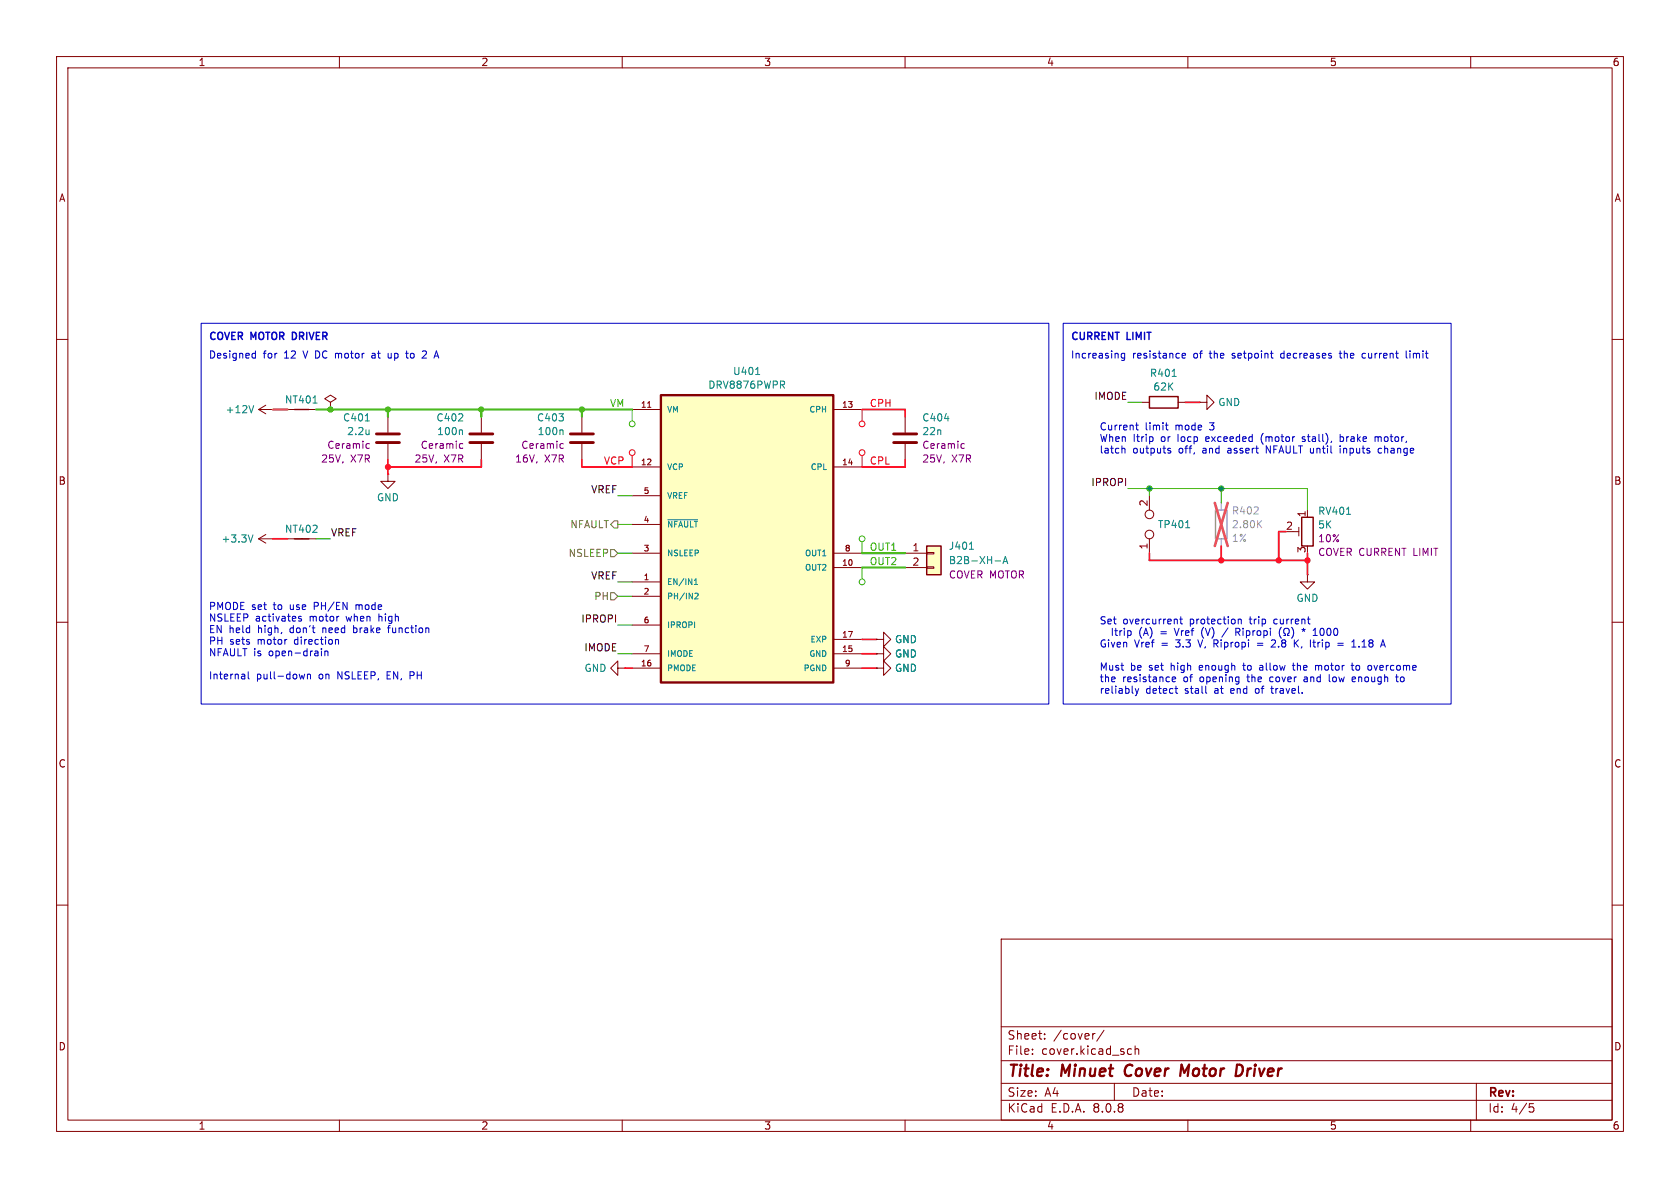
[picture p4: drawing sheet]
<svg xmlns="http://www.w3.org/2000/svg" width="297mm" height="210mm" viewBox="0 0 297 210" stroke-linecap="round" stroke-linejoin="round" font-family="sans-serif">
<g fill="none" stroke="#840000" stroke-width=".18">
<path d="M10 10h277v190h-277zM12 12h273v186h-273zM60 10v2M110 10v2M160 10v2M210 10v2M260 10v2M10 60h2M102.9 73.7v2.8M102.9 78.5v2.8M285 60h2M10 110h2"/>
<path d="M285 110h2M10 160h2M177 166h108v32h-108zM285 160h2M60 198v2M110 198v2M160 198v2M177 194.5h108M177 191.5h108M177 187.5h108M177 181.5h108M182.5 186.3v.1"/>
<path d="M182.5 185.5v.1M184.7 183.6v.1M184.7 182.8v.1M193.6 182.7l-.4 .1M195.2 182.1l-1.3 2M197 191.5v3M199.6 185.4l.4 .1M200 186.3l-.4 .1M200.7 185.5l.2-.1 .3 .1 .1 .9M200.7 184.9v1.5M210 198v2M260 198v2"/>
<path d="M261 191.5v6.5M270.4 195.1h.7M270.5 195.7h.4l.3 .3-.2 .5-.5 .1"/>
</g>
<path d="M199.1 188.5a1.27 1.27 0 0 0 0 1.6M210.2 188.2l-.8 1.4-.5-1.4-.3 2M219.2 188.2a1.11 1.11 0 0 1 0 1.9" fill="none" stroke="#840000" stroke-width=".4"/>
<path d="M100.8 78.2h4.1M100.8 76.7h4.1" fill="none" stroke="#840000" stroke-width=".51"/>
<path d="M99.4 76l.1 .2v.6" fill="none" stroke="#008484" stroke-width=".18"/>
<path d="M99.2 78.4l.4 .1M99.6 79.2l-.4 .1" fill="none" stroke="#840084" stroke-width=".18"/>
<path d="M116.8 69.9h30.5v50.8h-30.5z" fill="#ffffc2"/>
<path d="M116.8 69.9h30.5v50.8h-30.5z" fill="none" stroke="#840000" stroke-width=".41"/>
<g fill="none" stroke="#840000" stroke-width=".18">
<path d="M111.8 72.4h5M114.5 72h.6M147.3 72.4h5.1M160 73.7v2.8M160 78.5v2.8M45.7 95.3l1.3 .7M45.7 95.3h2.6M47 94.5l-1.3 .8M48.3 95.3h.1M111.8 82.6h5M111.8 97.8h5M111.8 92.7h5"/>
<path d="M111.8 87.6h5M147.3 82.6h5.1M147.3 97.8h5.1M203.2 87.6v2.6M203.2 95.3v2.5M111.8 102.9h5M111.8 115.6h5M111.8 118.1h5M111.8 105.4h5M111.8 110.5h5M147.3 115.6h5.1M147.3 118.1h5.1"/>
<path d="M147.3 113h5.1M147.3 100.3h5.1M154.9 113h1.3v-1.2l1.3 1.2-1.3 1.3v-1.3M154.9 113h.1M154.9 115.6h1.3v-1.3l1.3 1.3-1.3 1.2v-1.2M154.9 115.6h.1M154.9 118.1h1.3v-1.3l1.3 1.3-1.3 1.3v-1.3M154.9 118.1h.1"/>
<circle cx="203.2" cy="94.5" r=".76"/>
<circle cx="203.2" cy="90.9" r=".76"/>
</g>
<path d="M133.6 66.2h.7M138.3 68l.4 .6M138.6 67.4l.1 .2-.1 .4M167 74h.8M44.7 94.6l-.4 1.2M118.1 91.9h5.2M209.6 93.3h.7M122.7 103.3h.6M122.7 102.6l.3-.3v1M122.8 105l.4-.1 .2 .2-.6 .8h.6" fill="none" stroke="#008484" stroke-width=".18"/>
<path d="M158 78.2h4.1M158 76.7h4.1" fill="none" stroke="#840000" stroke-width=".51"/>
<path d="M170.1 78.4l.4 .1M170.5 79.2l-.4 .1" fill="none" stroke="#840084" stroke-width=".18"/>
<path d="M163.8 96.5h2.6v5.1h-2.6z" fill="#ffffc2"/>
<g fill="none" stroke="#840000" stroke-width=".18">
<path d="M45.7 72.4l1.3 .8M45.7 72.4h2.6M47 71.6l-1.3 .8M48.3 72.4h.1M50.8 72.4h5.1M58.4 71.1l1-.6-1-.6-1 .6 1 .6v1.3M58.4 72.4h.1M68.6 73.7v2.8M68.6 78.5v2.8M85.1 73.7v2.8M85.1 78.5v2.8M201.9 71.1h1.3"/>
<path d="M208.3 71.1h1.2M212.1 71.1h1.3v1.3l1.2-1.3-1.2-1.2v1.2M212.1 71.1h.1M50.8 95.3h5.1M68.6 83.8v1.3h1.2l-1.2 1.3-1.3-1.3h1.3M68.6 83.8h.1M160 97.8h3.8M163.8 97.7h1.3v.2h-1.3zM228.6 94h1M229.6 93.2v1.5M231.1 90.2v1.2M109.2 118.1v1.3l-1.3-1.3 1.3-1.3v1.3h1.3"/>
<path d="M110.5 118.1h.1M154.9 118.1h.1M154.9 115.6h.1M154.9 113h.1M160 100.3h3.8M163.8 100.2h1.3v.3h-1.3zM231.1 101.6v1.3h-1.2l1.2 1.2 1.3-1.2h-1.3M231.1 101.6h.1"/>
</g>
<path d="M52.1 72.4h2.5M203.2 70.1h5.1v2h-5.1zM52.1 95.3h2.5M163.8 96.5h2.6v5.1h-2.6zM230.1 91.4h2.1v5.1h-2.1z" fill="none" stroke="#840000" stroke-width=".25"/>
<path d="M44.9 71.7l-.5 1.3M55.3 71.2h.8M64.6 74.4h.7M65.2 76v.8M65.2 76.7v.1M81.6 76l.2 .2v.6M207.2 66.5h.7M171.4 97.1h.7M175.9 99.2h1M177.3 99.6l.4-1.2 .5 1.2M177.4 99.3h.6M238 90.9h.8" fill="none" stroke="#008484" stroke-width=".18"/>
<path d="M66.5 78.2h4.1M66.5 76.7h4.1M83.1 78.2h4M83.1 76.7h4" fill="none" stroke="#840000" stroke-width=".51"/>
<path d="M64.9 78.4l.4 .1M65.3 79.2l-.4 .1M81.5 78.4l.3 .1M81.8 79.2l-.3 .1" fill="none" stroke="#840084" stroke-width=".18"/>
<path d="M214.9 90.2h2v5.1h-2z" fill="none" stroke="#a1a1a1" stroke-width=".25"/>
<path d="M215.9 88.9v1.3M215.9 95.3v1.2M222.5 92.6l.6 .7M223.1 92l-.8 .7" fill="none" stroke="#a1a1a1" stroke-width=".18"/>
<path d="M214.8 88.9l2.2 7.6M217 88.9l-2.2 7.6" fill="none" stroke="#e65255" stroke-width=".46"/>
<g fill="none" stroke="#ff031a" stroke-width=".18">
<path d="M152.4 72.4v2M111.8 80.5v2.1M152.4 80.5v2.1"/>
<circle cx="152.4" cy="74.9" r=".51"/>
<circle cx="111.8" cy="80" r=".51"/>
<circle cx="152.4" cy="80" r=".51"/>
</g>
<g fill="none" stroke="#45b80e" stroke-width=".18">
<path d="M111.8 72.4v2M152.4 95.8v2M152.4 100.3v2.1"/>
<circle cx="111.8" cy="74.9" r=".51"/>
<circle cx="152.4" cy="95.3" r=".51"/>
<circle cx="152.4" cy="102.9" r=".51"/>
</g>
<path d="M107.9 92.7l.7-.6h.6v1.2h-.6zM107.9 97.2h.7l.6 .6-.6 .6h-.7zM107.9 104.8h.7l.6 .6-.6 .6h-.7z" fill="none" stroke="#848400" stroke-width=".18"/>
<g fill="none" stroke="#0000c2" stroke-width=".18">
<path d="M35.6 57.2h149.8v67.3h-149.8zM188 57.2h68.5v67.3h-68.5zM44.8 62.5h.4M45.2 63.2l-.4 .1M45.2 62v1.3M66.1 62.5h-.3M66.2 62.8h-.3l-.2 .2 .1 .2 .4 .1M68.6 63.1l.2 .2 .4-.1M71.7 62.5h.5M71.9 62v1.1M72.1 63.3h.1M74.8 62l.5 .1 .1 .3-.8 .9h.8"/>
<path d="M198.5 79.2l.4 .2v.7M198.8 62.5v1l-.2 .2h-.3M198.8 62.5h-.3l-.3 .2 .1 .5h.5M200.8 75.2h.4M200.9 74.7v1.1l.3 .2M203.8 77.3v.6M206 75.2h.5M206.2 74.7v1.1l.3 .2M206.5 79.3h.4M206.5 79.6l.5 .2-.1 .2-.3 .1M209 62.9l.6-.1-.1-.3h-.3l-.2 .1v.6h.5M223.1 77l-.1 .4 .1 .8"/>
<path d="M224.6 62.5h.5M225 63.3h.1M226.5 62.5l-.1 .2 .1 .5M230.2 78h.4M230.6 77.2l-.4 .2 .1 .2h.3M236.7 62.5h.5M236.9 78.8v.1M236.9 79.2v.9M236.9 77.3l.4-.1 .2 .1M236.9 76.8v1.2M236.9 62v1.1l.3 .2M237.5 77.9l-.2 .1h-.4"/>
<path d="M241.4 62.5h-.4l-.2 .2 .1 .5h.5M243.1 77.3l.4-.1 .1 .2M243.1 77.2v.8M243.6 77.4v.6M243.8 77.2l-.2 .2M243.9 79.2l-.3 .3v.3l.3 .3 .3-.1M248.6 62v1.1l.2 .2M249.3 62v.2M249.3 62.5v.8M223.9 80.1v-1.3l.7 1.3M43.2 119.2l.1 .8M43.3 120h-.1"/>
<path d="M43.3 119.5h-.1M43.9 118.8v1l.2 .2M53.3 109h-.3l-.2 .1v.2l.5 .1v.3h-.5M53.9 119.2l-.3 .8-.2-.6M54.3 119.2v.8M54.3 119.3l.2-.1h.3l.1 .8M56.8 115.1v.8M57.4 115.1v.8M57.4 115.2l.2-.1h.3l.1 .8M59.5 113l.4 .2v.7M62.5 110.6v1.2M62.5 111.8h.1"/>
<path d="M62.6 111l-.1 .1M62.9 106.9v.9M63.1 106.9l-.2 .1M68.7 110.8v1M72.5 119.4h.5M73 118.8h-.5v1.2M207.2 119.9l.1 .6h.5M207.6 111.1l.4 1.2M207.8 119.9v.1l-.6 .1M208 109.4l.1 .2v.7M208.6 109.4h.4M208.7 109v1.1l.3 .2"/>
<path d="M211.8 113.1l.4 1.3M212.5 111.4v.9l.3 .5M217.1 111l-1.1 1.6M218.5 111.7h.6l.1-.2-.1-.3-.6-.1v1.2M218.8 111.7l.4 .6M218.9 109.6l.2-.2 .3 .1v.8M218.9 109.4v.9M219.7 117.6h.5M219.9 117.2v1.2M222.3 114.1h1M223.1 117.6l-.4 .1M223.1 118h-.3l-.1 .2v.2l.4 .1"/>
<path d="M224.7 119.7l-.2 .2v.4l.2 .2M225.4 113.7l-.7 .7h.8M226.3 111.2a1.48 1.48 0 0 0 .2 1.6M227 111.2a.6 .6 0 0 0 .2 .9v.2h-.3M227.9 111.2a.6 .6 0 0 1-.3 .9v.2h.3M228.5 117.6h.4M228.6 111.2a1.48 1.48 0 0 1-.3 1.6M228.6 117.2v1.1l.3 .2M229 113.7l.5 .7M229.5 113.1l-.7 .7M230.2 111.2l.3 .2M230.5 111.1v.3"/>
<path d="M230.5 111.4l-.2 .2M230.5 111.4l.1 .2M230.8 111.2l-.3 .2M230.9 119.7h-.3M232.1 113.5h.5M232.3 113.1v1.1l.3 .2M232.6 117.7l.3-.1 .2 .2M233.1 117.8v.7M233.3 117.6l-.2 .2M233.5 111.2l.2-.1a.68 .68 0 0 1 .4 .6 .68 .68 0 0 1-.4 .6l-.2-.1-.1-.3zM234.7 111.1h.2a.68 .68 0 0 1 .4 .6 .68 .68 0 0 1-.4 .6 .84 .84 0 0 1-.2-1.2zM235 119.2v1.1l.2 .2"/>
<path d="M235.9 111.2l.2-.1a.68 .68 0 0 1 .4 .6 .68 .68 0 0 1-.4 .6l-.2-.1-.1-.3zM236.5 114.1h1M236.5 113.7h1M238.9 117.6h.4M239 113.5l.3-.4v1.3M239 117.2v1.1l.3 .2M239.2 119.7h.4v.3l-.6 .1M239.9 117.6l-.2 .3v.3l.2 .3M240.3 114.3v.1M242.9 117.6l.3 .9M244.5 113.1l.4 1.3M246.7 119.7h.5"/>
<path d="M246.9 119.2v1.1l.3 .2M247.8 119.7l-.2 .2v.4l.2 .2M200.7 121.7l.3 .9M201 122.6l-.3 .4M201.3 121.7l-.3 .9M207.7 121.7h.5M207.9 122.4l.3 .2M213.2 122.5l.1 .1M222 121.8l-.1 .2 .1 .5M224.6 121.7h.5M224.8 121.3v1.1l.3 .2M231 120h-.3l-.2 .2 .1 .3h.4"/>
<path d="M239.6 120.5h-.4"/>
</g>
<path d="M52 58.7h-.3v1.3h.3" fill="none" stroke="#0000c2" stroke-width=".25"/>
<path d="M55.9 72.4h55.9M68.6 72.4v1.3M85.1 72.4v1.3M102.9 72.4v1.3M152.4 97.8h7.6M152.4 100.3h7.6" fill="none" stroke="#45b80e" stroke-width=".38"/>
<g fill="none" stroke="#ff031a" stroke-width=".3">
<path d="M152.4 72.4h7.6v1.3M209.5 71.1h2.6M48.3 95.3h2.5M68.6 81.3v2.5M85.1 81.3v1.3h-16.5M102.9 81.3v1.3h8.9M160 81.3v1.3h-7.6M203.2 97.8v1.3h27.9M215.9 96.5v2.6M227.3 94h-1.2v5.1M231.1 97.8v3.8M110.5 118.1h1.3"/>
<path d="M152.4 118.1h2.5M152.4 115.6h2.5M152.4 113h2.5"/>
</g>
<path d="M199.4 71.1h2.5M55.9 95.3h2.5M109.2 87.6h2.6M109.2 92.7h2.6M109.2 97.8h2.6M199.4 86.4h31.7v3.8M203.2 86.4v1.2M215.9 86.4v2.5M109.2 105.4h2.6M109.2 115.6h2.6M109.2 110.5h2.6M109.2 102.9h2.6" fill="none" stroke="#008400" stroke-width=".18"/>
<path d="M48.3 72.4h2.5" fill="none" stroke="#ffa80e" stroke-width=".46"/>
<g fill="#ff031a" stroke="#ff031a" stroke-width=".18">
<circle cx="226.1" cy="99.1" r=".46"/>
<circle cx="215.9" cy="99.1" r=".46"/>
<circle cx="231.1" cy="99.1" r=".46"/>
<circle cx="68.6" cy="82.6" r=".46"/>
</g>
<g fill="#008400" stroke="#008400" stroke-width=".18">
<circle cx="203.2" cy="86.4" r=".46"/>
<circle cx="215.9" cy="86.4" r=".46"/>
</g>
<g fill="#45b80e" stroke="#45b80e" stroke-width=".18">
<circle cx="85.1" cy="72.4" r=".46"/>
<circle cx="58.4" cy="72.4" r=".46"/>
<circle cx="68.6" cy="72.4" r=".46"/>
<circle cx="102.9" cy="72.4" r=".46"/>
</g>
<g font-size="2.8" fill="#840000">
<text x="178" y="190.9">Title:</text>
<text x="187.7" y="190.9">Minuet</text>
<text x="199.7" y="190.9">Cover</text>
<text x="210.3" y="190.9">Motor</text>
<text x="220.9" y="190.9">Driver</text>
</g>
<g font-size="2.1" fill="#840000">
<text x="178" y="184">Sheet:</text>
<text x="186.2" y="184">/cover/</text>
<text x="178" y="186.7">File:</text>
<text x="184.1" y="186.7">cover.kicad_sch</text>
<text x="178" y="196.9">KiCad</text>
<text x="178" y="194.1">Size:</text>
<text x="184.7" y="194.1">A4</text>
<text x="185.7" y="196.9">E.D.A.</text>
<text x="193.3" y="196.9">8.0.8</text>
<text x="200" y="194.1">Date:</text>
<text x="263" y="194.3">Rev:</text>
<text x="263" y="196.9">Id:</text>
<text x="267.1" y="196.9">4/5</text>
</g>
<g font-size="1.8" fill="#840000">
<text x="35" y="11.9">1</text>
<text x="85" y="11.9">2</text>
<text x="135" y="11.9">3</text>
<text x="185" y="11.9">4</text>
<text x="235" y="11.9">5</text>
<text x="285" y="11.9">6</text>
<text x="10.3" y="35.9">A</text>
<text x="285.3" y="35.9">A</text>
<text x="10.3" y="85.9">B</text>
<text x="202.9" y="89.6" transform="rotate(-90 202.9 89.6)">2</text>
<text x="285.3" y="85.9">B</text>
<text x="227.3" y="93.7">2</text>
<text x="230.9" y="91.5" transform="rotate(-90 230.9 91.5)">1</text>
<text x="161.2" y="97.5">1</text>
<text x="161.2" y="100.1">2</text>
<text x="202.9" y="97.2" transform="rotate(-90 202.9 97.2)">1</text>
<text x="230.9" y="97.9" transform="rotate(-90 230.9 97.9)">3</text>
<text x="10.3" y="135.9">C</text>
<text x="285.3" y="135.9">C</text>
<text x="10.3" y="185.9">D</text>
<text x="285.3" y="185.9">D</text>
<text x="35" y="199.9">1</text>
<text x="85" y="199.9">2</text>
<text x="135" y="199.9">3</text>
<text x="185" y="199.9">4</text>
<text x="235" y="199.9">5</text>
<text x="285" y="199.9">6</text>
</g>
<g font-size="1.8" fill="#0000c2">
<text x="36.8" y="63.7">Designed</text>
<text x="36.8" y="60.5">COVER</text>
<text x="44.4" y="60.5">MOTOR</text>
<text x="46.5" y="63.7">for</text>
<text x="50.4" y="63.7">12</text>
<text x="52.2" y="60.5">DRIVER</text>
<text x="53.9" y="63.7">V DC motor</text>
<text x="66.6" y="63.7">at</text>
<text x="69.6" y="63.7">up</text>
<text x="73.1" y="63.7">to</text>
<text x="76.2" y="63.7">2</text>
<text x="189.2" y="60.5">CURRENT</text>
<text x="189.2" y="63.7">Increasing</text>
<text x="199.3" y="60.5">LIMIT</text>
<text x="200.2" y="63.7">resistance</text>
<text x="211.1" y="63.7">of</text>
<text x="214.2" y="63.7">the</text>
<text x="218.3" y="63.7">setpoint</text>
<text x="227.1" y="63.7">decreases</text>
<text x="237.7" y="63.7">the</text>
<text x="241.9" y="63.7">current</text>
<text x="249.8" y="63.7">limit</text>
<text x="194.3" y="76.4">Current</text>
<text x="202.4" y="76.4">limit</text>
<text x="207.9" y="76.4">mode</text>
<text x="214.2" y="76.4">3</text>
<text x="194.3" y="78.5">When</text>
<text x="194.3" y="80.5">latch</text>
<text x="200.3" y="80.5">outputs</text>
<text x="200.3" y="78.5">Itrip</text>
<text x="205.4" y="78.5">or</text>
<text x="208.5" y="78.5">Iocp</text>
<text x="208.5" y="80.5">off,</text>
<text x="212.9" y="80.5">and</text>
<text x="213.6" y="78.5">exceeded</text>
<text x="217.5" y="80.5">assert</text>
<text x="223.6" y="78.5">(motor</text>
<text x="224.5" y="80.5">NFAULT until</text>
<text x="231.1" y="78.5">stall),</text>
<text x="237.9" y="80.5">inputs</text>
<text x="237.9" y="78.5">brake</text>
<text x="244.3" y="78.5">motor,</text>
<text x="244.9" y="80.5">change</text>
<text x="36.8" y="108.2">PMODE set</text>
<text x="36.8" y="110.2">NSLEEP</text>
<text x="36.8" y="112.2">EN held</text>
<text x="45.1" y="110.2">activates</text>
<text x="45.7" y="112.2">high,</text>
<text x="48.5" y="108.2">to</text>
<text x="51.5" y="112.2">don't</text>
<text x="51.5" y="108.2">use</text>
<text x="54.8" y="110.2">motor</text>
<text x="56" y="108.2">PH/EN</text>
<text x="57.5" y="112.2">need</text>
<text x="61.5" y="110.2">when</text>
<text x="63.1" y="112.2">brake</text>
<text x="63.5" y="108.2">mode</text>
<text x="67.4" y="110.2">high</text>
<text x="69.5" y="112.2">function</text>
<text x="194.3" y="110.7">Set</text>
<text x="196.7" y="112.7">Itrip</text>
<text x="198.5" y="110.7">overcurrent</text>
<text x="201.7" y="112.7">(A)</text>
<text x="205.6" y="112.7">=</text>
<text x="208.4" y="112.7">Vref</text>
<text x="210.4" y="110.7">protection</text>
<text x="213.2" y="112.7">(V)</text>
<text x="219.7" y="112.7">Ripropi</text>
<text x="221.2" y="110.7">trip</text>
<text x="225.7" y="110.7">current</text>
<text x="231.9" y="112.7">*</text>
<text x="36.8" y="114.3">PH</text>
<text x="36.8" y="116.3">NFAULT is</text>
<text x="40.6" y="114.3">sets</text>
<text x="45.6" y="114.3">motor</text>
<text x="47.6" y="116.3">open-drain</text>
<text x="52.3" y="114.3">direction</text>
<text x="194.3" y="114.8">Given</text>
<text x="194.3" y="118.9">Must</text>
<text x="199.8" y="118.9">be</text>
<text x="200.6" y="114.8">Vref</text>
<text x="203.2" y="118.9">set</text>
<text x="205.4" y="114.8">=</text>
<text x="207.3" y="118.9">high</text>
<text x="208.2" y="114.8">3.3</text>
<text x="212.4" y="114.8">V, Ripropi</text>
<text x="212.5" y="118.9">enough</text>
<text x="220.5" y="118.9">to</text>
<text x="223.5" y="118.9">allow</text>
<text x="225.8" y="114.8">2.8</text>
<text x="229.7" y="118.9">the</text>
<text x="230" y="114.8">K,</text>
<text x="233.1" y="114.8">Itrip</text>
<text x="233.8" y="118.9">motor</text>
<text x="238.1" y="114.8">=</text>
<text x="240.5" y="118.9">to</text>
<text x="240.9" y="114.8">1.18</text>
<text x="243.5" y="118.9">overcome</text>
<text x="36.8" y="120.4">Internal</text>
<text x="45.3" y="120.4">pull-down</text>
<text x="56.5" y="120.4">on</text>
<text x="59.9" y="120.4">NSLEEP,</text>
<text x="68.8" y="120.4">EN,</text>
<text x="73.1" y="120.4">PH</text>
<text x="194.3" y="120.9">the</text>
<text x="194.3" y="123">reliably</text>
<text x="198.4" y="120.9">resistance</text>
<text x="202.6" y="123">detect</text>
<text x="209.4" y="120.9">of</text>
<text x="209.6" y="123">stall</text>
<text x="212.4" y="120.9">opening</text>
<text x="215" y="123">at</text>
<text x="218" y="123">end</text>
<text x="221" y="120.9">the</text>
<text x="222.6" y="123">of</text>
<text x="225.1" y="120.9">cover</text>
<text x="225.6" y="123">travel.</text>
<text x="231.4" y="120.9">and</text>
<text x="236" y="120.9">low</text>
<text x="240.3" y="120.9">enough</text>
<text x="248.3" y="120.9">to</text>
</g>
<g font-size="1.8" fill="#008484">
<text x="50.3" y="71.5">NT401</text>
<text x="125.1" y="68.9">DRV8876PWPR</text>
<text x="129.5" y="66.5">U401</text>
<text x="203.2" y="66.8">R401</text>
<text x="203.8" y="69.2">62K</text>
<text x="215.3" y="72">GND</text>
<text x="39.8" y="73.3">+12V</text>
<text x="60.5" y="74.7">C401</text>
<text x="61.3" y="77.1">2.2u</text>
<text x="77.1" y="74.7">C402</text>
<text x="77.2" y="77.1">100n</text>
<text x="94.8" y="74.7">C403</text>
<text x="95" y="77.1">100n</text>
<text x="163" y="74.7">C404</text>
<text x="163" y="77.1">22n</text>
<text x="66.5" y="88.8">GND</text>
<text x="50.3" y="94.4">NT402</text>
<text x="204.6" y="93.6">TP401</text>
<text x="232.9" y="91.2">RV401</text>
<text x="232.9" y="93.6">5K</text>
<text x="39.1" y="96.1">+3.3V</text>
<text x="167.6" y="97.4">J401</text>
<text x="167.6" y="99.9">B2B-XH-A</text>
<text x="229.1" y="106.6">GND</text>
<text x="158.1" y="113.9">GND</text>
<text x="103.2" y="119">GND</text>
<text x="158.1" y="116.4">GND</text>
<text x="158.1" y="119">GND</text>
</g>
<g font-size="1.8">
<text x="193.4" y="70.8">IMODE</text>
<text x="104.4" y="87.3">VREF</text>
<text x="192.8" y="86">IPROPI</text>
<text x="58.4" y="94.9">VREF</text>
<text x="104.4" y="102.5">VREF</text>
<text x="102.7" y="110.1">IPROPI</text>
<text x="103.2" y="115.2">IMODE</text>
</g>
<g font-size="1.8" fill="#45b80e">
<text x="107.7" y="72">VM</text>
<text x="153.7" y="97.4">OUT1</text>
<text x="153.7" y="100">OUT2</text>
</g>
<g font-size="1.8" fill="#ff031a">
<text x="153.7" y="72">CPH</text>
<text x="106.7" y="82.2">VCP</text>
<text x="153.7" y="82.2">CPL</text>
</g>
<g font-size="1.8" fill="#840084">
<text x="56.7" y="82">25V,</text>
<text x="57.8" y="79.5">Ceramic</text>
<text x="62" y="82">X7R</text>
<text x="73.2" y="82">25V,</text>
<text x="74.3" y="79.5">Ceramic</text>
<text x="78.5" y="82">X7R</text>
<text x="91" y="82">16V,</text>
<text x="92.1" y="79.5">Ceramic</text>
<text x="96.3" y="82">X7R</text>
<text x="163" y="79.5">Ceramic</text>
<text x="163" y="82">25V,</text>
<text x="168.2" y="82">X7R</text>
<text x="232.9" y="96.1">10%</text>
<text x="232.9" y="98.5">COVER CURRENT LIMIT</text>
<text x="167.6" y="102.5">COVER MOTOR</text>
</g>
<g font-size="1.8" fill="#848400">
<text x="100.7" y="93.6">NFAULT</text>
<text x="100.4" y="98.7">NSLEEP</text>
<text x="105" y="106.3">PH</text>
</g>
<g font-size="1.8" fill="#a1a1a1">
<text x="217.7" y="91.1">R402</text>
<text x="217.7" y="93.6">2.80K</text>
<text x="217.7" y="96">1%</text>
</g>
<g font-size="1.4" fill="#840000">
<text x="113.2" y="72.1">11</text>
<text x="148.8" y="72.1">13</text>
<text x="113.2" y="82.3">12</text>
<text x="148.8" y="82.3">14</text>
<text x="113.7" y="87.4">5</text>
<text x="113.7" y="92.5">4</text>
<text x="113.7" y="97.5">3</text>
<text x="148.8" y="100.1">10</text>
<text x="149.2" y="97.5">8</text>
<text x="113.7" y="102.6">1</text>
<text x="113.7" y="105.2">2</text>
<text x="113.7" y="110.2">6</text>
<text x="148.8" y="112.8">17</text>
<text x="113.2" y="117.9">16</text>
<text x="113.7" y="115.3">7</text>
<text x="148.8" y="115.3">15</text>
<text x="149.2" y="117.9">9</text>
</g>
<g font-size="1.4" fill="#008484">
<text x="117.9" y="73.1">VM</text>
<text x="143" y="73.1">CPH</text>
<text x="117.9" y="83.3">VCP</text>
<text x="143.2" y="83.3">CPL</text>
<text x="117.9" y="88.4">VREF</text>
<text x="117.9" y="93.4">~{NFAULT}</text>
<text x="117.9" y="98.5">NSLEEP</text>
<text x="142.2" y="101.1">OUT2</text>
<text x="142.2" y="98.5">OUT1</text>
<text x="117.9" y="103.6">EN/IN1</text>
<text x="117.9" y="106.1">PH/IN2</text>
<text x="117.9" y="111.2">IPROPI</text>
<text x="143.1" y="113.8">EXP</text>
<text x="117.9" y="118.8">PMODE</text>
<text x="117.9" y="116.3">IMODE</text>
<text x="141.9" y="118.8">PGND</text>
<text x="143" y="116.3">GND</text>
</g>
</svg>
